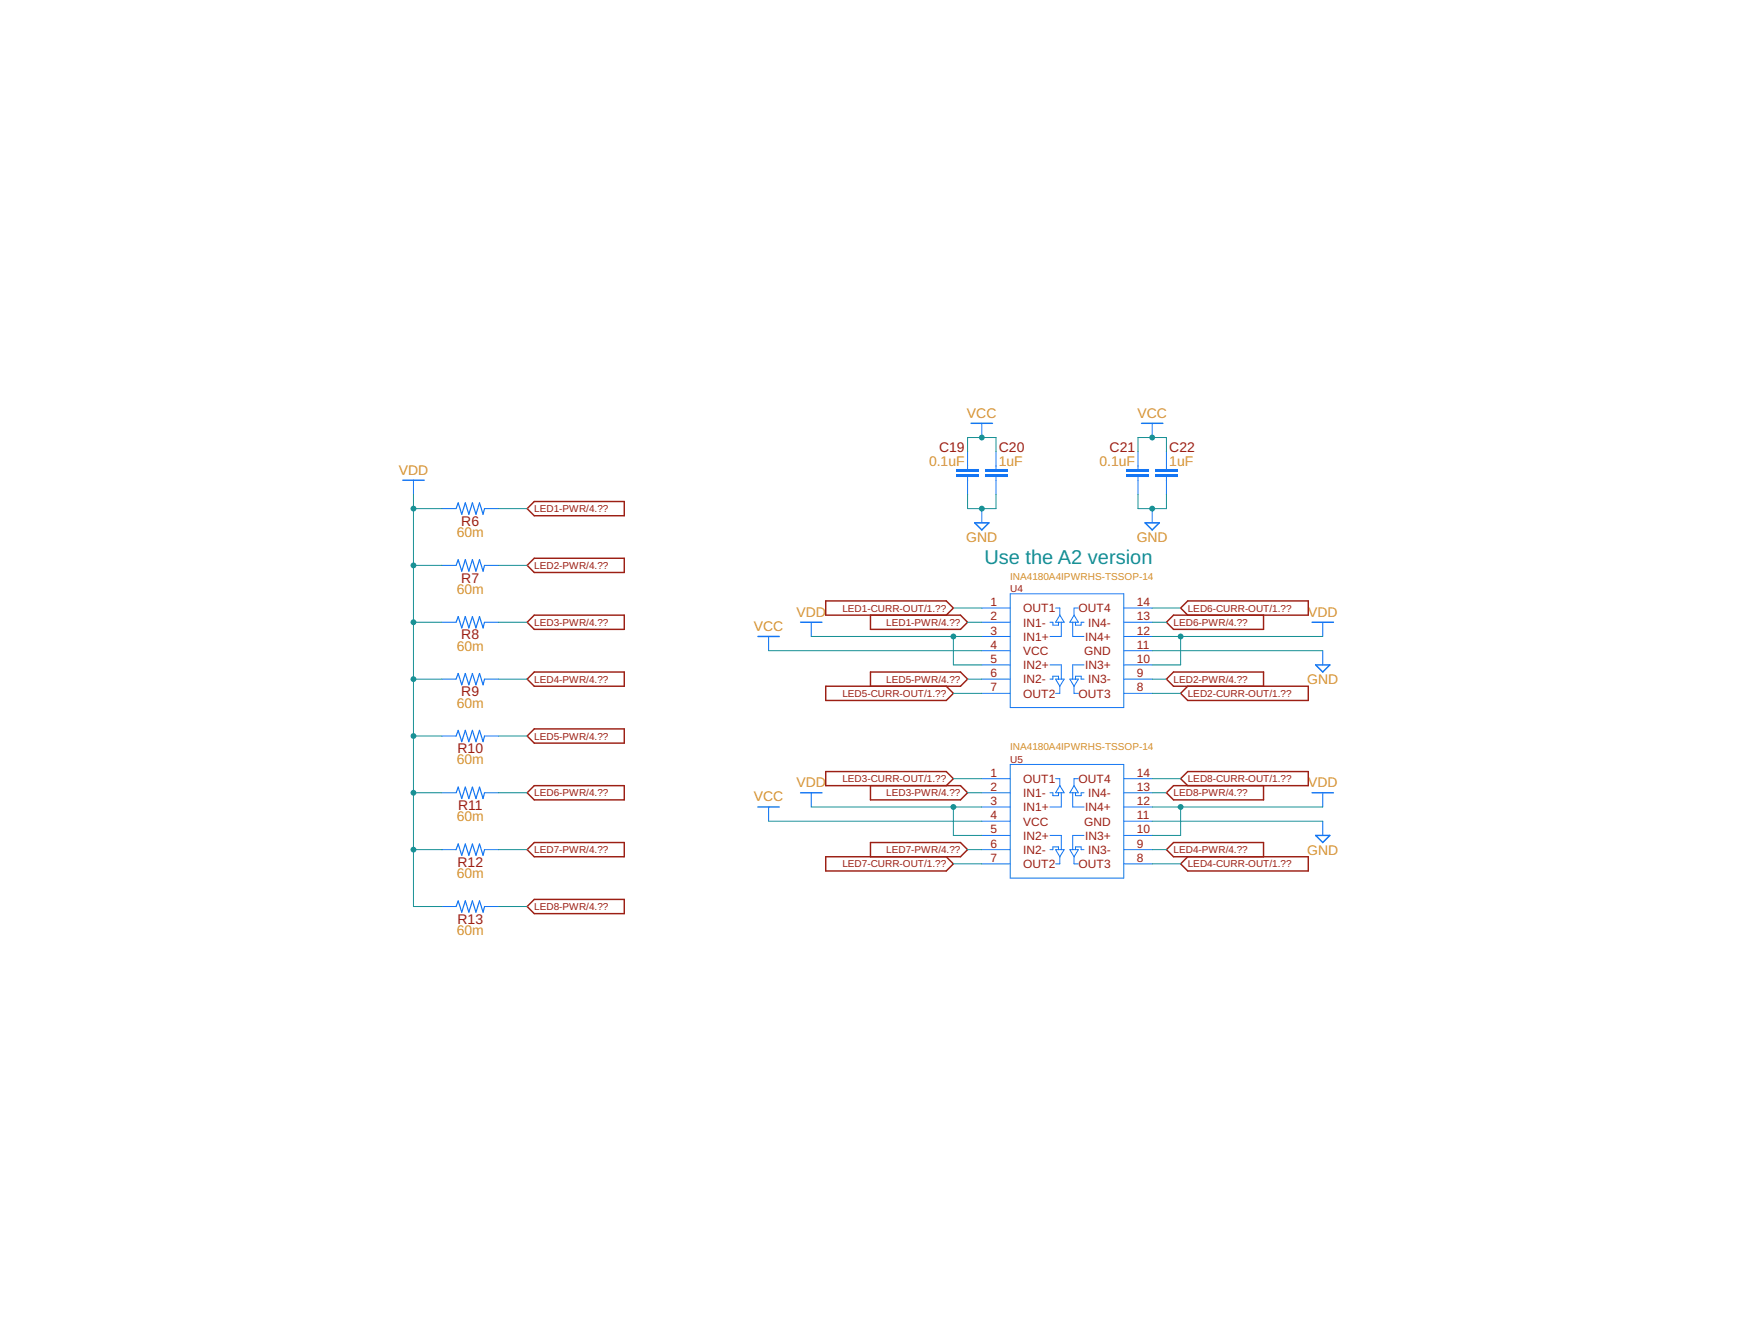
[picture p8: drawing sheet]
<svg xmlns="http://www.w3.org/2000/svg" width="279mm" height="216mm" viewBox="0 0 279 216" stroke-linecap="round" stroke-linejoin="round" font-family="sans-serif">
<g fill="none" stroke="#9c1f14" stroke-width=".23">
<path d="M84.8 90.9l1.1-1.2h14.5v2.3h-14.5zM85.9 98.9h14.5v2.3h-14.5l-1.1-1.2zM85.9 80.6h14.5v2.3h-14.5l-1.1-1.1zM140 98.9v2.3h14.5l1.1-1.2-1.1-1.1h-21.7v-2.3h19.4l1.2 1.1-1.2 1.2M191.1 98.9l-1.2-1.2 1.2-1.1h19.3v2.3h-21.6l-1.2 1.1 1.2 1.2h14.4v-2.3M84.8 109.2l1.1-1.2h14.5v2.3h-14.5zM84.8 118.3l1.1-1.1h14.5v2.3h-14.5zM140 110.3v-2.3h14.5l1.1 1.2-1.1 1.1h-21.7v2.3h19.4l1.2-1.1-1.2-1.2M191.1 110.3l-1.2 1.2 1.2 1.1h19.3v-2.3h-21.6l-1.2-1.1 1.2-1.2h14.4v2.3M84.8 127.4l1.1-1.1h14.5v2.3h-14.5zM84.8 136.6l1.1-1.2h14.5v2.3h-14.5zM140 126.3v2.3h14.5l1.1-1.2-1.1-1.1h-21.7v-2.3h19.4l1.2 1.2-1.2 1.1"/>
<path d="M140 137.7v-2.3h14.5l1.1 1.2-1.1 1.1h-21.7v2.3h19.4l1.2-1.1-1.2-1.2M191.1 126.3l-1.2-1.1 1.2-1.2h19.3v2.3h-21.6l-1.2 1.1 1.2 1.2h14.4v-2.3M191.1 137.7l-1.2 1.2 1.2 1.1h19.3v-2.3h-21.6l-1.2-1.1 1.2-1.2h14.4v2.3M84.8 145.7l1.1-1.1h14.5v2.3h-14.5z"/>
</g>
<g fill="none" stroke="#1375f4" stroke-width=".16">
<path d="M71.1 81.8h2.3M71.1 90.9h2.3M77.9 81.8h2.3M77.9 90.9h2.3M157.9 97.7h4.6M162.5 95.5h18.3v18.2h-18.3zM169.8 97.7h.7v1.2M170.5 98.9l.7 1.1h-1.4zM172.8 98.9l.7 1.1h-1.4zM173.5 97.7h-.7v1.2M180.8 97.7h4.5M71.1 100h2.3"/>
<path d="M71.1 109.2h2.3M71.1 118.3h2.3M77.9 100h2.3M77.9 109.2h2.3M77.9 118.3h2.3M123.6 102.3v2.3M157.9 100h4.6M157.9 102.3h4.6M157.9 104.6h4.6M157.9 106.9h4.6M157.9 109.2h4.6M157.9 111.5h4.6"/>
<path d="M168.9 100h.5v.5h.9v-.5M168.9 106.9h1.8v2.3M168.9 109.2h.5v-.5h.9v.5M169.8 109.2h1.4l-.7 1.1zM170.5 110.3v1.2h-.7M170.7 100v2.3h-1.8M172.1 109.2h1.4l-.7 1.1zM172.6 100v2.3h1.8M172.8 110.3v1.2h.7M173 100v.5h.9v-.5h.5M173 109.2v-.5h.9v.5h.5M174.4 106.9h-1.8v2.3"/>
<path d="M180.8 100h4.5M180.8 102.3h4.5M180.8 104.6h4.5M180.8 106.9h4.5M180.8 109.2h4.5M180.8 111.5h4.5M212.8 104.6v2.3M71.1 127.4h2.3M71.1 136.6h2.3M77.9 127.4h2.3M77.9 136.6h2.3M123.6 129.7v2.3"/>
<path d="M157.9 125.2h4.6M157.9 127.4h4.6M157.9 129.7h4.6M157.9 132h4.6M157.9 134.3h4.6M157.9 136.6h4.6M157.9 138.9h4.6M162.5 122.9h18.3v18.3h-18.3zM168.9 127.4h.5v.5h.9v-.5M168.9 136.6h.5v-.5h.9v.5M168.9 134.3h1.8v2.3M169.8 125.2h.7v1.1"/>
<path d="M169.8 136.6h1.4l-.7 1.1zM170.5 137.7v1.2h-.7M170.5 126.3l.7 1.1h-1.4zM170.7 127.4v2.3h-1.8M172.1 136.6h1.4l-.7 1.1zM172.6 127.4v2.3h1.8M172.8 137.7v1.2h.7M172.8 126.3l.7 1.1h-1.4zM173 127.4v.5h.9v-.5h.5M173 136.6v-.5h.9v.5h.5M173.5 125.2h-.7v1.1M174.4 134.3h-1.8v2.3"/>
<path d="M180.8 125.2h4.5M180.8 127.4h4.5M180.8 129.7h4.5M180.8 132h4.5M180.8 134.3h4.5M180.8 136.6h4.5M180.8 138.9h4.5M212.8 132v2.3M71.1 145.7h2.3M77.9 145.7h2.3"/>
</g>
<path d="M121.9 102.3h3.4M211.6 106.9h2.3l-1.1 1.1zM121.9 129.7h3.4M211.6 134.3h2.3l-1.1 1.1z" fill="none" stroke="#1375f4" stroke-width=".23"/>
<path d="M73.4 81.8l.3-1 .6 1.9 .5-1.9 .6 1.9 .6-1.9 .6 1.9 .5-1.9 .6 1.9 .2-.9M73.4 90.9l.3-.9 .6 1.8 .5-1.8 .6 1.8 .6-1.8 .6 1.8 .5-1.8 .6 1.8 .2-.9M73.4 100l.3-.9 .6 1.8 .5-1.8 .6 1.8 .6-1.8 .6 1.8 .5-1.8 .6 1.8 .2-.9M73.4 109.2l.3-.9 .6 1.8 .5-1.8 .6 1.8 .6-1.8 .6 1.8 .5-1.8 .6 1.8 .2-.9M73.4 118.3l.3-.9 .6 1.8 .5-1.8 .6 1.8 .6-1.8 .6 1.8 .5-1.8 .6 1.8 .2-.9M73.4 127.4l.3-.9 .6 1.9 .5-1.9 .6 1.9 .6-1.9 .6 1.9 .5-1.9 .6 1.9 .2-1M73.4 136.6l.3-.9 .6 1.8 .5-1.8 .6 1.8 .6-1.8 .6 1.8 .5-1.8 .6 1.8 .2-.9M73.4 145.7l.3-.9 .6 1.8 .5-1.8 .6 1.8 .6-1.8 .6 1.8 .5-1.8 .6 1.8 .2-.9" fill="none" stroke="#1375f4" stroke-width=".19"/>
<g fill="#1375f4">
<path d="M153.8 76.3h3.7v.4h-3.7z" fill-rule="evenodd"/>
<path d="M153.8 75.4h3.7v.4h-3.7z" fill-rule="evenodd"/>
</g>
<g fill="#1375f4">
<path d="M153.8 76.3h3.7v.4h-3.7zM153.8 76.3v.4h3.7v-.4z"/>
<path d="M153.8 75.4h3.7v.4h-3.7zM153.8 75.4v.4h3.7v-.4z"/>
</g>
<path d="M155.6 72.6v2.8M155.6 76.7v2.8" fill="none" stroke="#1375f4" stroke-width=".16"/>
<g fill="#1375f4">
<path d="M158.4 76.3h3.6v.4h-3.6z" fill-rule="evenodd"/>
<path d="M158.4 75.4h3.6v.4h-3.6z" fill-rule="evenodd"/>
</g>
<g fill="#1375f4">
<path d="M158.4 76.3h3.6v.4h-3.6zM158.4 76.3v.4h3.6v-.4z"/>
<path d="M158.4 75.4h3.6v.4h-3.6zM158.4 75.4v.4h3.6v-.4z"/>
</g>
<path d="M160.2 72.6v2.8M160.2 76.7v2.8" fill="none" stroke="#1375f4" stroke-width=".16"/>
<g fill="#1375f4">
<path d="M181.2 76.3h3.7v.4h-3.7z" fill-rule="evenodd"/>
<path d="M181.2 75.4h3.7v.4h-3.7z" fill-rule="evenodd"/>
</g>
<g fill="#1375f4">
<path d="M181.2 76.3h3.7v.4h-3.7zM181.2 76.3v.4h3.7v-.4z"/>
<path d="M181.2 75.4h3.7v.4h-3.7zM181.2 75.4v.4h3.7v-.4z"/>
</g>
<path d="M183 72.6v2.8M183 76.7v2.8" fill="none" stroke="#1375f4" stroke-width=".16"/>
<g fill="#1375f4">
<path d="M185.8 76.3h3.6v.4h-3.6z" fill-rule="evenodd"/>
<path d="M185.8 75.4h3.6v.4h-3.6z" fill-rule="evenodd"/>
</g>
<g fill="#1375f4">
<path d="M185.8 76.3h3.6v.4h-3.6zM185.8 76.3v.4h3.6v-.4z"/>
<path d="M185.8 75.4h3.6v.4h-3.6zM185.8 75.4v.4h3.6v-.4z"/>
</g>
<path d="M66.5 77.2v2.3M157.9 68.1v2.2M185.3 68.1v2.2M187.6 72.6v2.8M187.6 76.7v2.8M157.9 81.8v2.3M185.3 81.8v2.3M130.5 100v2.3M212.8 100v2.3M130.5 127.4v2.3M212.8 127.4v2.3" fill="none" stroke="#1375f4" stroke-width=".16"/>
<path d="M64.8 77.2h3.4M156.2 68.1h3.4M183.6 68.1h3.4M156.8 84.1h2.3l-1.2 1.1zM184.2 84.1h2.3l-1.2 1.1zM128.8 100h3.4M211.1 100h3.4M128.8 127.4h3.4M211.1 127.4h3.4" fill="none" stroke="#1375f4" stroke-width=".23"/>
<path d="M155.6 72.6v-2.3h4.6v2.3M153.4 97.7h4.5M123.6 104.6h34.3M153.4 111.5h4.5M123.6 132h34.3" fill="none" stroke="#158f93" stroke-width=".16"/>
<circle cx="157.9" cy="70.3" r=".47" fill="#158f93"/>
<path d="M157.5 70.3a.47 .47 0 0 1 .9 0 .47 .47 0 0 1-.9 0zM157.5 70.3a.46 .46 0 0 0 .9 0 .46 .46 0 0 0-.9 0z" fill="#158f93"/>
<path d="M183 72.6v-2.3h4.6v2.3" fill="none" stroke="#158f93" stroke-width=".16"/>
<circle cx="185.3" cy="70.3" r=".47" fill="#158f93"/>
<path d="M184.9 70.3a.47 .47 0 0 1 .9 0 .47 .47 0 0 1-.9 0zM184.9 70.3a.46 .46 0 0 0 .9 0 .46 .46 0 0 0-.9 0z" fill="#158f93"/>
<g fill="none" stroke="#158f93" stroke-width=".16">
<path d="M155.6 79.5v2.3h4.6v-2.3M80.2 81.8h4.6M80.2 90.9h4.6M80.2 100h4.6M80.2 109.2h4.6M80.2 118.3h4.6M155.6 100h2.3M155.6 109.2h2.3M185.3 100h2.3M185.3 109.2h2.3M185.3 104.6h27.5M80.2 127.4h4.6"/>
<path d="M80.2 136.6h4.6M155.6 127.4h2.3M155.6 136.6h2.3M185.3 127.4h2.3M185.3 136.6h2.3M185.3 132h27.5M80.2 145.7h4.6"/>
</g>
<circle cx="157.9" cy="81.8" r=".47" fill="#158f93"/>
<path d="M157.5 81.8a.47 .47 0 0 1 .9 0 .47 .47 0 0 1-.9 0zM157.5 81.8a.46 .46 0 0 0 .9 0 .46 .46 0 0 0-.9 0z" fill="#158f93"/>
<path d="M183 79.5v2.3h4.6v-2.3" fill="none" stroke="#158f93" stroke-width=".16"/>
<circle cx="185.3" cy="81.8" r=".47" fill="#158f93"/>
<path d="M184.9 81.8a.47 .47 0 0 1 .9 0 .47 .47 0 0 1-.9 0zM184.9 81.8a.46 .46 0 0 0 .9 0 .46 .46 0 0 0-.9 0z" fill="#158f93"/>
<g fill="none" stroke="#158f93" stroke-width=".16">
<path d="M66.5 79.5v66.2h4.6M66.5 81.8h4.6M66.5 90.9h4.6M185.3 97.7h4.6M66.5 118.3h4.6M66.5 109.2h4.6M66.5 100h4.6M185.3 111.5h4.6M66.5 136.6h4.6M66.5 127.4h4.6M153.4 125.2h4.5M153.4 138.9h4.5"/>
<path d="M185.3 125.2h4.6M185.3 138.9h4.6"/>
</g>
<g fill="#158f93">
<circle cx="66.5" cy="136.6" r=".47"/>
<circle cx="66.5" cy="127.4" r=".47"/>
<circle cx="66.5" cy="118.3" r=".47"/>
<circle cx="66.5" cy="109.2" r=".47"/>
<circle cx="66.5" cy="100" r=".47"/>
<circle cx="66.5" cy="90.9" r=".47"/>
<circle cx="66.5" cy="81.8" r=".47"/>
</g>
<g fill="#158f93">
<path d="M66 136.6a.5 .5 0 0 1 1 0 .5 .5 0 0 1-1 0zM66 136.6a.5 .5 0 0 0 1 0 .5 .5 0 0 0-1 0z"/>
<path d="M66 127.4a.5 .5 0 0 1 1 0 .5 .5 0 0 1-1 0zM66 127.4a.5 .5 0 0 0 1 0 .5 .5 0 0 0-1 0z"/>
<path d="M66 118.3a.5 .5 0 0 1 1 0 .5 .5 0 0 1-1 0zM66 118.3a.5 .5 0 0 0 1 0 .5 .5 0 0 0-1 0z"/>
<path d="M66 109.2a.5 .5 0 0 1 1 0 .5 .5 0 0 1-1 0zM66 109.2a.5 .5 0 0 0 1 0 .5 .5 0 0 0-1 0z"/>
<path d="M66 100a.5 .5 0 0 1 1 0 .5 .5 0 0 1-1 0zM66 100a.5 .5 0 0 0 1 0 .5 .5 0 0 0-1 0z"/>
<path d="M66 90.9a.5 .5 0 0 1 1 0 .5 .5 0 0 1-1 0zM66 90.9a.5 .5 0 0 0 1 0 .5 .5 0 0 0-1 0z"/>
<path d="M66 81.8a.5 .5 0 0 1 1 0 .5 .5 0 0 1-1 0zM66 81.8a.5 .5 0 0 0 1 0 .5 .5 0 0 0-1 0z"/>
</g>
<path d="M130.5 102.3h27.4M153.4 102.3v4.6h4.5" fill="none" stroke="#158f93" stroke-width=".16"/>
<circle cx="153.4" cy="102.3" r=".47" fill="#158f93"/>
<path d="M152.9 102.3a.47 .47 0 0 1 .9 0 .47 .47 0 0 1-.9 0zM152.9 102.3a.46 .46 0 0 0 .9 0 .46 .46 0 0 0-.9 0z" fill="#158f93"/>
<path d="M130.5 129.7h27.4M153.4 129.7v4.6h4.5" fill="none" stroke="#158f93" stroke-width=".16"/>
<circle cx="153.4" cy="129.7" r=".47" fill="#158f93"/>
<path d="M152.9 129.7a.47 .47 0 0 1 .9 0 .47 .47 0 0 1-.9 0zM152.9 129.7a.46 .46 0 0 0 .9 0 .46 .46 0 0 0-.9 0z" fill="#158f93"/>
<path d="M185.3 129.7h27.5M189.9 129.7v4.6h-4.6" fill="none" stroke="#158f93" stroke-width=".16"/>
<circle cx="189.9" cy="129.7" r=".47" fill="#158f93"/>
<path d="M189.4 129.7a.5 .5 0 0 1 1 0 .5 .5 0 0 1-1 0zM189.4 129.7a.5 .5 0 0 0 1 0 .5 .5 0 0 0-1 0z" fill="#158f93"/>
<path d="M185.3 102.3h27.5M189.9 102.3v4.6h-4.6" fill="none" stroke="#158f93" stroke-width=".16"/>
<circle cx="189.9" cy="102.3" r=".47" fill="#158f93"/>
<path d="M189.4 102.3a.5 .5 0 0 1 1 0 .5 .5 0 0 1-1 0zM189.4 102.3a.5 .5 0 0 0 1 0 .5 .5 0 0 0-1 0z" fill="#158f93"/>
<text font-size="3.2" fill="#158f93" x="158.3" y="90.7">Use the A2 version</text>
<g font-size="2.2" fill="#d59028">
<text x="155.5" y="67.1">VCC</text>
<text x="182.9" y="67.1">VCC</text>
<text x="64.1" y="76.3">VDD</text>
<text x="149.4" y="74.9">0.1uF</text>
<text x="160.7" y="74.9">1uF</text>
<text x="176.9" y="74.9">0.1uF</text>
<text x="188.1" y="74.9">1uF</text>
<text x="73.5" y="86.3">60m</text>
<text x="155.4" y="87.1">GND</text>
<text x="182.8" y="87.1">GND</text>
<text x="73.5" y="95.5">60m</text>
<text x="121.2" y="101.4">VCC</text>
<text x="128.1" y="99.1">VDD</text>
<text x="210.4" y="99.1">VDD</text>
<text x="73.5" y="104.6">60m</text>
<text x="73.5" y="113.8">60m</text>
<text x="210.3" y="110">GND</text>
<text x="73.5" y="122.9">60m</text>
<text x="121.2" y="128.8">VCC</text>
<text x="128.1" y="126.5">VDD</text>
<text x="210.4" y="126.5">VDD</text>
<text x="73.5" y="132">60m</text>
<text x="210.3" y="137.4">GND</text>
<text x="73.5" y="141.2">60m</text>
<text x="73.5" y="150.3">60m</text>
</g>
<g font-size="2.2" fill="#9c1f14">
<text x="151" y="72.6">C19</text>
<text x="160.7" y="72.6">C20</text>
<text x="178.5" y="72.6">C21</text>
<text x="188.1" y="72.6">C22</text>
<text x="74.2" y="84.5">R6</text>
<text x="74.2" y="93.7">R7</text>
<text x="74.2" y="102.8">R8</text>
<text x="74.2" y="111.9">R9</text>
<text x="73.6" y="121.1">R10</text>
<text x="73.7" y="130.2">R11</text>
<text x="73.6" y="139.4">R12</text>
<text x="73.6" y="148.5">R13</text>
</g>
<g font-size="1.9" fill="#9c1f14">
<text x="159.3" y="97.4">1</text>
<text x="159.3" y="99.7">2</text>
<text x="164.6" y="98.4">OUT1</text>
<text x="164.6" y="100.7">IN1-</text>
<text x="173.5" y="98.4">OUT4</text>
<text x="175" y="100.7">IN4-</text>
<text x="182.9" y="99.7">13</text>
<text x="182.9" y="97.4">14</text>
<text x="159.3" y="102">3</text>
<text x="159.3" y="104.3">4</text>
<text x="159.3" y="106.6">5</text>
<text x="164.6" y="103">IN1+</text>
<text x="164.6" y="105.3">VCC</text>
<text x="164.6" y="107.6">IN2+</text>
<text x="174.4" y="105.3">GND</text>
<text x="174.5" y="107.6">IN3+</text>
<text x="174.5" y="103">IN4+</text>
<text x="182.9" y="106.6">10</text>
<text x="182.9" y="104.3">11</text>
<text x="182.9" y="102">12</text>
<text x="159.3" y="108.9">6</text>
<text x="159.3" y="111.1">7</text>
<text x="164.6" y="109.9">IN2-</text>
<text x="164.6" y="112.1">OUT2</text>
<text x="173.5" y="112.2">OUT3</text>
<text x="175" y="109.9">IN3-</text>
<text x="182.9" y="111.1">8</text>
<text x="182.9" y="108.9">9</text>
<text x="159.3" y="124.8">1</text>
<text x="164.6" y="125.9">OUT1</text>
<text x="173.5" y="125.9">OUT4</text>
<text x="182.9" y="124.8">14</text>
<text x="159.3" y="127.1">2</text>
<text x="159.3" y="129.4">3</text>
<text x="159.3" y="131.7">4</text>
<text x="164.6" y="128.1">IN1-</text>
<text x="164.6" y="130.4">IN1+</text>
<text x="174.5" y="130.4">IN4+</text>
<text x="175" y="128.1">IN4-</text>
<text x="182.9" y="131.7">11</text>
<text x="182.9" y="129.4">12</text>
<text x="182.9" y="127.1">13</text>
<text x="159.3" y="134">5</text>
<text x="159.3" y="136.3">6</text>
<text x="164.6" y="132.7">VCC</text>
<text x="164.6" y="135">IN2+</text>
<text x="164.6" y="137.3">IN2-</text>
<text x="174.4" y="132.7">GND</text>
<text x="174.5" y="135">IN3+</text>
<text x="175" y="137.3">IN3-</text>
<text x="182.9" y="136.3">9</text>
<text x="182.9" y="134">10</text>
<text x="159.3" y="138.6">7</text>
<text x="164.6" y="139.6">OUT2</text>
<text x="173.5" y="139.6">OUT3</text>
<text x="182.9" y="138.6">8</text>
</g>
<g font-size="1.6" fill="#9c1f14">
<text x="85.9" y="82.3">LED1-PWR/4.??</text>
<text x="85.9" y="91.5">LED2-PWR/4.??</text>
<text x="162.5" y="95.2">U4</text>
<text x="85.9" y="100.6">LED3-PWR/4.??</text>
<text x="135.5" y="98.3">LED1-CURR-OUT/1.??</text>
<text x="142.6" y="100.6">LED1-PWR/4.??</text>
<text x="188.8" y="100.6">LED6-PWR/4.??</text>
<text x="191.1" y="98.3">LED6-CURR-OUT/1.??</text>
<text x="85.9" y="109.7">LED4-PWR/4.??</text>
<text x="135.5" y="112">LED5-CURR-OUT/1.??</text>
<text x="142.6" y="109.7">LED5-PWR/4.??</text>
<text x="188.8" y="109.7">LED2-PWR/4.??</text>
<text x="191.1" y="112">LED2-CURR-OUT/1.??</text>
<text x="85.9" y="118.9">LED5-PWR/4.??</text>
<text x="135.5" y="125.7">LED3-CURR-OUT/1.??</text>
<text x="162.5" y="122.7">U5</text>
<text x="191.1" y="125.7">LED8-CURR-OUT/1.??</text>
<text x="85.9" y="128">LED6-PWR/4.??</text>
<text x="142.6" y="128">LED3-PWR/4.??</text>
<text x="188.8" y="128">LED8-PWR/4.??</text>
<text x="85.9" y="137.2">LED7-PWR/4.??</text>
<text x="142.6" y="137.2">LED7-PWR/4.??</text>
<text x="188.8" y="137.2">LED4-PWR/4.??</text>
<text x="135.5" y="139.5">LED7-CURR-OUT/1.??</text>
<text x="191.1" y="139.4">LED4-CURR-OUT/1.??</text>
<text x="85.9" y="146.3">LED8-PWR/4.??</text>
</g>
<g font-size="1.6" fill="#d59028">
<text x="162.5" y="93.2">INA4180A4IPWRHS-TSSOP-14</text>
<text x="162.5" y="120.6">INA4180A4IPWRHS-TSSOP-14</text>
</g>
</svg>
